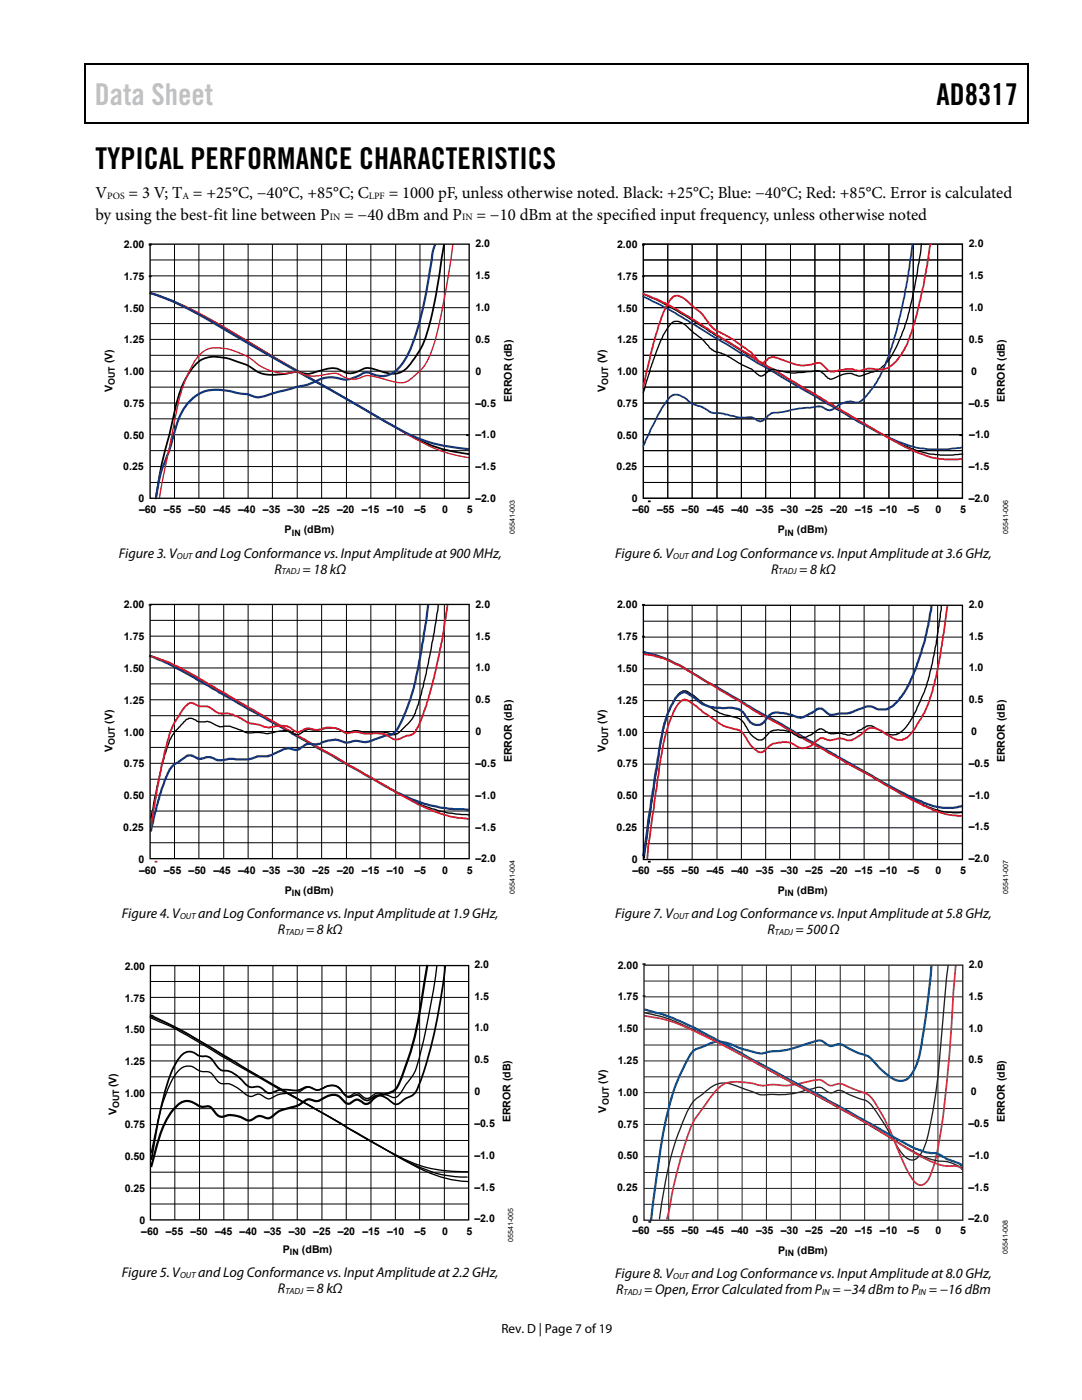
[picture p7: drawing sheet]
<svg xmlns="http://www.w3.org/2000/svg" width="216mm" height="279mm" viewBox="0 0 216 279" stroke-linecap="round" stroke-linejoin="round" font-family="sans-serif">
<path d="M16.9 12.7h.2v1h-.2zM205.1 12.7h.2v1h-.2zM205.1 12.7h.2v.3h-.2zM82.3 24.4h.2v.3h-.2zM205.1 24.4h.2v.3h-.2z" fill="#000"/>
<path d="M16.9 12.8h188.2M17 13.7v11M205.2 13.7v11M205.1 24.5h-188.2" fill="none" stroke="#000" stroke-width=".25"/>
<path d="M29.9 58.5a50.2 50.2 0 0 1 12.3 5.5l26.9 15.6a207.1 207.1 0 0 0 16.1 8.9 28.8 28.8 0 0 0 8.4 2.1M88.6 48.9l-.1 .5a114.5 114.5 0 0 1-3.6 18.1 18.5 18.5 0 0 1-4.2 6.3 4.6 4.6 0 0 1-4.7 .3l-.8-.2a3.6 3.6 0 0 0-3.9 .3 3.5 3.5 0 0 1-3.7-.5 6.5 6.5 0 0 0-4.4 .5 4.2 4.2 0 0 1-3.7 0h-.4a18.4 18.4 0 0 1-6.5 .4l-.7-.2a19.7 19.7 0 0 0-9.1-3.2 5.3 5.3 0 0 0-4.8 2.8 22.2 22.2 0 0 0-3.3 8.8l-.5 2.2a94.9 94.9 0 0 0-2.9 13.1l-.2 1.3M88.8 192.8a95.7 95.7 0 0 1-5.6 24.7 4.2 4.2 0 0 1-2.4 1.8l-.6 .5a1.47 1.47 0 0 1-2.5-.2 2.66 2.66 0 0 0-3.2-.7l-.3 .2a1.39 1.39 0 0 1-2.3-.2 1.31 1.31 0 0 0-1.8 0 1.76 1.76 0 0 1-2-1.3 2.64 2.64 0 0 0-3.8-.3 1.79 1.79 0 0 1-2.2-.2 2.31 2.31 0 0 0-2.2 .4 8.7 8.7 0 0 1-3.4-.1l-1.3 .3a1.87 1.87 0 0 1-2.9-.4 2.09 2.09 0 0 0-2-.3 3.6 3.6 0 0 1-2.2-1.6 4.9 4.9 0 0 0-3.9-1.8l-.9-.8a3.4 3.4 0 0 0-2.4-2h-.7l-.7-.2a2.28 2.28 0 0 0-3.6 .3 24.6 24.6 0 0 0-3.6 9.4l-.9 4.5-1.2 6.7" fill="none" stroke="#000" stroke-width=".35"/>
<g fill="none" stroke="#000" stroke-width=".2">
<path d="M30 58.2h63.6M30 55.1h63.6M30 51.9h63.6M34.8 48.7v50.7M39.7 48.7v50.7M44.6 48.7v50.7M49.5 48.7v50.7M54.4 48.7v50.7M59.3 48.7v50.7M64.2 48.7v50.7M69.1 48.7v50.7M74 48.7v50.7"/>
<path d="M79 48.7v50.7M83.8 48.7v50.7M88.7 48.7v50.7M128.4 48.7h63.6v50.7h-63.6zM128.4 58.2h63.6M128.4 55.1h63.6M128.4 51.9h63.6M133.2 48.7v50.7M138.1 48.7v50.7M143.1 48.7v50.7M147.9 48.7v50.7M152.8 48.7v50.7"/>
<path d="M157.7 48.7v50.7M162.6 48.7v50.7M167.6 48.7v50.7M172.4 48.7v50.7M177.4 48.7v50.7M182.2 48.7v50.7M187.1 48.7v50.7M30 77.3h63.6M30 74.1h63.6M30 70.9h63.6M30 67.7h63.6M30 64.6h63.6"/>
<path d="M30 61.4h63.6M128.4 77.3h63.6M128.4 74.1h63.6M128.4 70.9h63.6M128.4 67.7h63.6M128.4 64.6h63.6M128.4 61.4h63.6M30 96.3h63.6M30 93.1h63.6M30 89.9h63.6M30 86.8h63.6M30 83.6h63.6"/>
<path d="M30 80.4h63.6M128.4 96.3h63.6M128.4 93.1h63.6M128.4 89.9h63.6M128.4 86.8h63.6M128.4 83.6h63.6M128.4 80.4h63.6M30 139.7h63.6M30 136.5h63.6M30 133.3h63.6M30 130.1h63.6M30 127h63.6"/>
<path d="M30 123.8h63.6M34.8 120.6v50.8M39.7 120.6v50.8M44.6 120.6v50.8M49.5 120.6v50.8M54.4 120.6v50.8M59.3 120.6v50.8M64.2 120.6v50.8M69.1 120.6v50.8M74 120.6v50.8M79 120.6v50.8M83.8 120.6v50.8"/>
<path d="M88.7 120.6v50.8M128.4 139.8h63.6M128.4 136.7h63.6M128.4 133.5h63.6M128.4 130.3h63.6M128.4 127.1h63.6M128.4 124h63.6M133.2 120.8v50.7M138.1 120.8v50.7M143.1 120.8v50.7M147.9 120.8v50.7M152.8 120.8v50.7"/>
<path d="M157.7 120.8v50.7M162.6 120.8v50.7M167.6 120.8v50.7M172.4 120.8v50.7M177.4 120.8v50.7M182.2 120.8v50.7M187.1 120.8v50.7M30 158.7h63.6M30 155.5h63.6M30 152.3h63.6M30 149.2h63.6M30 146h63.6"/>
<path d="M30 142.8h63.6M128.4 158.9h63.6M128.4 155.7h63.6M128.4 152.5h63.6M128.4 149.4h63.6M128.4 146.2h63.6M128.4 143h63.6M30 168.2h63.6M30 165h63.6M30 161.9h63.6M128.4 168.4h63.6M128.4 165.2h63.6"/>
<path d="M128.4 162h63.6M30 195.9h63.5M30 199.1h63.5M34.9 192.7v50.8M39.8 192.7v50.8M44.7 192.7v50.8M49.5 192.7v50.8M54.5 192.7v50.8M59.3 192.7v50.8M64.2 192.7v50.8M69.1 192.7v50.8M74 192.7v50.8"/>
<path d="M78.9 192.7v50.8M83.7 192.7v50.8M88.7 192.7v50.8M30 202.2h63.5M30 205.4h63.5M30 208.6h63.5M30 211.7h63.5M30 214.9h63.5M30 218.1h63.5M30 221.3h63.5M30 224.4h63.5M30 227.6h63.5"/>
<path d="M30 230.8h63.5M30 233.9h63.5M30 237.1h63.5M30 240.3h63.5"/>
</g>
<path d="M31.8 59.2a78.7 78.7 0 0 1 17.4 8.8l7 4.1 18.8 10.9a94.7 94.7 0 0 0 12.7 6.9l2.5 .8 3.4 .7M90.4 48.8a149.4 149.4 0 0 1-4.1 20.7 10.8 10.8 0 0 1-5.5 6.8 12.9 12.9 0 0 1-5-.9 4.7 4.7 0 0 0-3.8 0 4.5 4.5 0 0 1-4.5-.8 13.2 13.2 0 0 0-4.4 .4 5.3 5.3 0 0 1-3.3-.7l-1-.1a9.4 9.4 0 0 1-8.7-2.6 12.7 12.7 0 0 0-8.2-2.1 6.1 6.1 0 0 0-3.8 3.8 37.2 37.2 0 0 0-3.5 11.8l-2.8 14.3" fill="none" stroke="#da1429" stroke-width=".26"/>
<path d="M29.9 58.4a79.5 79.5 0 0 1 16.2 8.1l29.1 16.6a41.3 41.3 0 0 0 12.9 5.8l5.5 .8M86.8 48.8l-.6 2.1a84.8 84.8 0 0 1-4.4 18.9 9.5 9.5 0 0 1-4.1 5 5.1 5.1 0 0 1-4-.4 2.22 2.22 0 0 0-2.1 .6 5 5 0 0 1-4.6 .4 7.2 7.2 0 0 0-4.8 1.1l-1 .3-1.9 .4-4.6 1.2a7.3 7.3 0 0 1-3.9 .8 6.6 6.6 0 0 0-3.1-.7l-2.1-.5a7.8 7.8 0 0 0-8 2.4 18.9 18.9 0 0 0-3.4 7.9l-.1 .6a45.1 45.1 0 0 0-2.9 9.7l-.1 .8M30 130.9a58.6 58.6 0 0 1 10.2 5.2l36.7 20.8a32.4 32.4 0 0 0 13.7 4.6l2.9 .1M85.4 121l-.4 3-1.2 7.4a42.8 42.8 0 0 1-4.8 14.5l-.1 .1a1.32 1.32 0 0 1-1.1 .6l-.6 .1-2.2 .8a4.6 4.6 0 0 1-3.9 .3l-.5 .1a3 3 0 0 1-3.1-.2l-.6-.1-1.7 .2a6.1 6.1 0 0 1-3.9 .7l-.7 .4a2.11 2.11 0 0 1-2.7 .5 6.7 6.7 0 0 0-3.5 1.2 6.6 6.6 0 0 1-3 .3l-.1 .1a7.3 7.3 0 0 1-4.7 .4h-1a3.8 3.8 0 0 1-3.4-.2l-.1-.1a2.1 2.1 0 0 0-1.6 .3h-.9l-.4-.1a1.81 1.81 0 0 0-2.6 .1l-.7 .5a5 5 0 0 0-2.8 3.5l-1.2 3.2-1.8 7.1M128.6 130.1a28.2 28.2 0 0 1 9.6 4.3l9.4 5.3 3.3 2.2 5 2.6 20.5 11.8 4 2a23.6 23.6 0 0 0 7.8 2.9h1.9l1.8-.3M185.9 121l-.8 4a43.1 43.1 0 0 1-4.7 13.3l-.8 1a5.2 5.2 0 0 1-2.8 2.3l-1.7-.1a2.92 2.92 0 0 0-3.3-.1l-2.2 .9-2.2 .1a2.39 2.39 0 0 1-3.1-.7 1.19 1.19 0 0 0-1.8 .2l-1 .6a2.75 2.75 0 0 1-3.4 .2l-2.7-.5-1.3 .1-.6 .4-1.1 1.4-.4 .4-.4 .2-1.1-.1a5.3 5.3 0 0 1-2.2-2.5 4.8 4.8 0 0 0-4-.8h-.2a7.6 7.6 0 0 1-4.1-.9l-2.2-1.6a1.57 1.57 0 0 0-1.8-.6 4.8 4.8 0 0 0-2 2.4l-.2 .5a24.1 24.1 0 0 0-2.1 7.4l-3.3 22.2" fill="none" stroke="#16347c" stroke-width=".44"/>
<g fill="none" stroke="#000" stroke-width=".26">
<path d="M30 48.7h63.6v50.7h-63.6zM128.4 48.7h63.6v50.7h-63.6zM128.4 58.7a70.1 70.1 0 0 1 9.8 5.3l14.2 8.8 2 1 12.2 7.4 10.8 6.2a24.1 24.1 0 0 0 9.2 3.3 21.1 21.1 0 0 0 5.4-.1M183.8 48.7l-.8 5.8-1 5.3a36.5 36.5 0 0 1-4.7 12.2l-.2 .1a5.2 5.2 0 0 1-3.6 2.3l-.8 .3a2.65 2.65 0 0 1-2.8-.2 8.5 8.5 0 0 0-3.9 1.1 1.34 1.34 0 0 1-1.4-.7l-1.2-.9-1.7 .2a15.5 15.5 0 0 1-6.9-.4l-.9-.1-.6 .3-.4 .4a1.12 1.12 0 0 1-1.5 .5l-1.4-1.3-2.1-.8a15.8 15.8 0 0 0-5.2-2.7l-.9-.5a16.6 16.6 0 0 0-3.8-3.5 5.7 5.7 0 0 0-2.6-2h-.8a3.3 3.3 0 0 0-1.7 1.9 56.2 56.2 0 0 0-4.1 10.7l-.4 1.6M30 120.6h63.6v50.8h-63.6zM30 130.9a54.7 54.7 0 0 1 11.2 5.5l35.7 20.4a53.7 53.7 0 0 0 9.3 4.6l3.4 .9 3.9 .3M87.4 120.9l-.8 5.4-1.5 7.6a52.1 52.1 0 0 1-2.5 9l-.9 1.2-2.2 2.2a1.37 1.37 0 0 1-1.4 .2l-1.6-.4-2.2 .1a4.1 4.1 0 0 1-2.5-.3 3.1 3.1 0 0 0-2 .2 3.1 3.1 0 0 1-2.3-.6l-.3-.1a10.1 10.1 0 0 0-4 .3h-.5a2.7 2.7 0 0 0-2.8 .7 1.34 1.34 0 0 1-1.6-.1 3.8 3.8 0 0 0-2.9-.3h-.2a4.4 4.4 0 0 1-3.5 .2h-.3a4.7 4.7 0 0 1-3.6-.6h-.2a5.8 5.8 0 0 0-3.8-.6l-.6-.2a3.3 3.3 0 0 0-2-.8l-1.6 .1-.4-.2a1.63 1.63 0 0 0-2.5 .2l-2.1 2.3a12.6 12.6 0 0 0-1.8 4.6l-1.5 6.1-1.2 6.2M128.4 120.8h63.6v50.7h-63.6zM128.4 130.2l.9 .2a30.3 30.3 0 0 1 9.9 4.5l8.4 4.9 3.9 2.5 4.4 2.4 23 13.2 2.5 1.3 4.8 2.2a13.3 13.3 0 0 0 5 .8M187.8 121l-1 7.4-.5 2.5a36.4 36.4 0 0 1-5.6 14.3 3.2 3.2 0 0 1-4.7 .8l-1-.5a2.04 2.04 0 0 0-2.9 0l-.8 .3a3 3 0 0 1-3.5 .5l-.8 .1a2.65 2.65 0 0 1-2.5-.7 1.21 1.21 0 0 0-1.8 .3l-.8 .6a3.9 3.9 0 0 1-2.2 .6 9.5 9.5 0 0 0-3.6-1.5h-.2a2.79 2.79 0 0 0-3.1 1.3l-.8 .7h-.7a5.6 5.6 0 0 1-2.7-3.1 2.95 2.95 0 0 0-2.5-1.6l-1.4-.3a8.2 8.2 0 0 1-3.1-1.6l-1.5-.8-1.7-1.5-1.3-.8-.9-.1a5.6 5.6 0 0 0-2.2 2.7v.3a28.2 28.2 0 0 0-2.3 8.2l-2.4 15.8-.7 6.3M192 162.1l-.7 .1M30 192.7h63.5v50.8h-63.5z"/>
<path d="M87.2 192.8a151.4 151.4 0 0 1-4.2 20.5l-.5 1.2-2 2.8a3.1 3.1 0 0 1-1.9 1.8l-.4-.1a7.9 7.9 0 0 0-3-.8l-.8 .4a1.38 1.38 0 0 1-2.3 0 1.2 1.2 0 0 0-2 0 1 1 0 0 1-1.5-.4 2.58 2.58 0 0 0-4-1.1 1.72 1.72 0 0 1-2.3 0 2.33 2.33 0 0 0-2.4 .7l-.8 .3-1.1 .1a6.3 6.3 0 0 0-3.9 1 1.47 1.47 0 0 1-1.6-.4 1.42 1.42 0 0 0-2-.1 2.36 2.36 0 0 1-2.3-1 4.8 4.8 0 0 0-3.9-1.4 5 5 0 0 1-2-2 2.15 2.15 0 0 0-1.9-.4l-.8-.3a2.74 2.74 0 0 0-4.4 .5 31.7 31.7 0 0 0-4.2 12l-.8 3.9M30 202.8a87.9 87.9 0 0 1 15 8.2l8.7 5 14 8 1.6 1 10.9 6.3a25.1 25.1 0 0 0 13 3.6M30 203.1a91.7 91.7 0 0 1 14.5 7.8l23.4 13.3a124.4 124.4 0 0 0 15 8.1 28.8 28.8 0 0 0 10.5 1.5M30 202.6a166.1 166.1 0 0 1 18.8 10.5l29 16.8a40.3 40.3 0 0 0 12.6 5.6l2.9 .3M30.3 202.7h.1"/>
</g>
<path d="M128.4 58.7a46.2 46.2 0 0 1 9.8 5l13.2 8.4 3 1.6 17.6 10.6a98.2 98.2 0 0 0 11.2 6.1l.5 .2a13.8 13.8 0 0 0 5.4 1.1l2.8-.1M185.7 48.8l-.7 4.2a98.6 98.6 0 0 1-3.1 13.2 13.8 13.8 0 0 1-4 6.7 4.4 4.4 0 0 1-3.9 .7h-.9l-.6 .1a2.57 2.57 0 0 1-2.5-.1h-1.1l-2.4 .6h-.8l-.6-.4-.7-.8a1.66 1.66 0 0 0-2.2-.3 8.1 8.1 0 0 1-5.8-.8l-.6-.2a2.92 2.92 0 0 0-2-.3l-.5 .1-.2 .3a1.9 1.9 0 0 1-1.4 .6 16.5 16.5 0 0 0-4.7-4.1l-1.5-1-2.7-1.4-1.2-1.2a9.6 9.6 0 0 0-3.6-3.7 4.3 4.3 0 0 0-3.3-2 5.1 5.1 0 0 0-2.2 3l-1.1 3-1 3.4-2 8.8M30 130.9a36.5 36.5 0 0 1 9.8 4.5l18.5 10.9 8.9 4.9 10.2 6a50.7 50.7 0 0 0 11.3 5.4l2.9 .7 1.9 .1M89.3 120.7l-1 6.8-.7 3.3-1 4.3-1.3 4.9a25.2 25.2 0 0 1-2.5 6.1l-.6 .5-1.6 .4a2.33 2.33 0 0 1-3.2-.1l-.1-.1a5.1 5.1 0 0 0-3-.4h-1.7a4.5 4.5 0 0 0-3.2-.1h-.5a4.6 4.6 0 0 0-4.9-.7 5 5 0 0 1-2.6-.2l-.8 .2a1.67 1.67 0 0 1-1.7 .3l-1-.7-.8-.3a8.1 8.1 0 0 0-3.2 .2 3.8 3.8 0 0 1-2.4-.5h-.2a7.1 7.1 0 0 1-3.7-1.5l-1.3-.5-1.1-.2a2.65 2.65 0 0 1-2.3-.5l-1.3-.8-1.7-.1-.5-.2a1.85 1.85 0 0 0-1.8-.4l-.4 .4a17.2 17.2 0 0 0-4.1 8.6l-1.2 5.1-1.8 10.5M128.6 130.6l1.8 .3a25.7 25.7 0 0 1 7.8 3.5l8.8 5.3a83.7 83.7 0 0 0 8.9 5.1l4.8 2.9 13.3 7.3a75.2 75.2 0 0 0 13.7 7.2l1 .3 2.5 .3M189 121.1l-1.3 9a52.5 52.5 0 0 1-3.3 12.2l-1.4 2.2a4.9 4.9 0 0 1-2.9 3.1 3.5 3.5 0 0 1-2.9-.9l-.3-.1a4.5 4.5 0 0 0-3.7-1.2l-.2 .2a9.3 9.3 0 0 1-3.4 2.2h-.6a2.72 2.72 0 0 0-2.3-.2h-.3a2.71 2.71 0 0 1-2.1-.3h-.6l-.4 .3a4.9 4.9 0 0 1-3.3 1.8l-.1-.2a2.45 2.45 0 0 1-1.6-.7 5.7 5.7 0 0 0-4.6 .2l-.9 .9a1.23 1.23 0 0 1-2.1 0 8.4 8.4 0 0 1-2.3-3 3.3 3.3 0 0 0-2.2-1.2l-.4-.1a7.4 7.4 0 0 1-3.6-1.9l-2.1-1.4-1.1-1-1.6-1.2h-.2a.95 .95 0 0 0-1.4 .2 13.6 13.6 0 0 0-2.6 5.2l-.8 3.2-.8 4.6-2.3 15.8-.1 2.4M191.3 162.8h.5" fill="none" stroke="#da1429" stroke-width=".35"/>
<path d="M85.2 192.8l-.1 .8a159.6 159.6 0 0 1-3 15.6l-.9 2.9a21.2 21.2 0 0 1-2.3 5.3 8.1 8.1 0 0 1-3.5 1.3l-1 .7a1.39 1.39 0 0 1-2.5 .3 1.3 1.3 0 0 0-1.8 .3 1.05 1.05 0 0 1-1.7-.4 2.46 2.46 0 0 0-3.7-.5l-.4 .2a2.06 2.06 0 0 1-2.4 .1 3.8 3.8 0 0 0-2.3 1.1l-1.5 .5a6.2 6.2 0 0 0-4 2 2.16 2.16 0 0 1-2-.2 2.52 2.52 0 0 0-2 .7 2.95 2.95 0 0 1-2.1-.6 4.8 4.8 0 0 0-3.6 0 2.85 2.85 0 0 1-2.1-1.7 1.51 1.51 0 0 0-1.8-.3l-.7-.1a4 4 0 0 0-3.2-1 7.9 7.9 0 0 0-3.8 4.5 55.7 55.7 0 0 0-2.6 8.4" fill="none" stroke="#000" stroke-width=".44"/>
<path d="M128.4 59.2l6.3 3.3 13.2 8.1 18.2 10.5a106.2 106.2 0 0 0 13.2 7.1l1.5 .5a13.4 13.4 0 0 0 4.5 1h3.8l2.7-.4M182.1 48.8l-.8 5.9-.8 4.5-2.1 8.7a33.5 33.5 0 0 1-4.2 9.4 10.5 10.5 0 0 1-2.8 3h-.8a3.5 3.5 0 0 0-3.5 .7l-.2 .2a1.73 1.73 0 0 1-2.6 .1h-.2a1.78 1.78 0 0 0-1.8 0 28.7 28.7 0 0 0-6.5 1l-1.9 .1-1 .9a1.37 1.37 0 0 1-2.3 .2l-.6-.3a12 12 0 0 1-5.7-.7l-1.9-.1-.8-.2-.2-.2a4.1 4.1 0 0 0-2.2-1l-.9-.3-1.9-1.4-1.2-.5h-1l-.7 .7a22.1 22.1 0 0 0-3.2 5.3l-1.9 4.2" fill="none" stroke="#16347c" stroke-width=".35"/>
<g fill="none" stroke="#231f20" stroke-width=".2">
<path d="M128.5 198.9h63.6M128.5 195.8h63.6M133.4 192.6v50.9M138.3 192.6v50.9M143.2 192.6v50.9M148.1 192.6v50.9M152.9 192.6v50.9M157.9 192.6v50.9M162.7 192.6v50.9M167.7 192.6v50.9M172.5 192.6v50.9M177.4 192.6v50.9"/>
<path d="M182.3 192.6v50.9M187.2 192.6v50.9M128.5 218.1h63.6M128.5 214.9h63.6M128.5 211.7h63.6M128.5 208.6h63.6M128.5 205.4h63.6M128.5 202.1h63.6M128.5 237.2h63.6M128.5 234h63.6M128.5 230.8h63.6M128.5 227.6h63.6"/>
<path d="M128.5 224.4h63.6M128.5 221.2h63.6M128.5 240.3h63.6"/>
</g>
<path d="M128.5 192.6h63.6v50.9h-63.6zM189.2 192.7l-1 10.1a156 156 0 0 1-2.9 23.1 10 10 0 0 1-2.2 5.1 1.73 1.73 0 0 1-2.7-.4l-.9-1.1-1.1-1.8a41.7 41.7 0 0 0-5.1-7.8l-.6-.3-1.5-.5-2.4-1a2.04 2.04 0 0 0-2.6 0 2.39 2.39 0 0 1-2.1-.9 3.2 3.2 0 0 0-2.3 .2h-.4a20.2 20.2 0 0 1-7.9 1 6.9 6.9 0 0 1-4.1-.8l-1.3-.4a6.8 6.8 0 0 0-5.3-.7l-2.1 1.4a9.9 9.9 0 0 0-3.3 3.4 61.9 61.9 0 0 0-5.5 19.7l-.3 2.2M128.7 202.1a33.6 33.6 0 0 1 10.9 4l31.6 17.1 8.9 5.3a19.5 19.5 0 0 0 7.1 3.2 8.5 8.5 0 0 1 4.8 1.3" fill="none" stroke="#231f20" stroke-width=".26"/>
<path d="M185.8 193l-.6 6.3-1.1 7.8a14.7 14.7 0 0 1-2.6 7.8 2.69 2.69 0 0 1-3.9 0l-2.3-2a6.7 6.7 0 0 0-2.7-2.4l-2.5-.9a7.5 7.5 0 0 0-2.8-1.2l-.4 .1a1.69 1.69 0 0 1-2.3-.4 1.93 1.93 0 0 0-2.3-.2 30.1 30.1 0 0 1-7.7 1.9l-1.1 .1a4.2 4.2 0 0 1-3.4 0l-2.5-.7a9 9 0 0 0-4.9-1.3l-1.8 .7a6.3 6.3 0 0 0-3 1.7 41.9 41.9 0 0 0-5.4 15l-1.6 10.1-1 8M128.8 201.5l3.3 .9 2.7 1.1a48.3 48.3 0 0 1 7.4 3.6l15.2 8.3 7.3 3.8 .4 .4 9.2 5a64.9 64.9 0 0 0 9.2 4.9 9 9 0 0 0 3.4 .7l.3 .1a13 13 0 0 0 4.1 1.9l.5 .2v.2" fill="none" stroke="#005b95" stroke-width=".44"/>
<path d="M190.7 192.8l-.6 7.3a239.4 239.4 0 0 1-3.1 29.9 16.9 16.9 0 0 1-2.1 5.9 1.56 1.56 0 0 1-2.7-.4 58.9 58.9 0 0 1-4.7-10l-1.9-3.7a10 10 0 0 0-2.7-3.5l-3.6-1.4a2.73 2.73 0 0 0-3.1-.3 3.2 3.2 0 0 1-2.2-1l-.4-.1-1.6 .2a18.1 18.1 0 0 1-8.1 .8 6.5 6.5 0 0 1-4.1-.4h-.5a8.4 8.4 0 0 0-5.2 .5 18.3 18.3 0 0 0-3.9 4.6l-.6 .8a16.7 16.7 0 0 0-2.9 6.3 105.9 105.9 0 0 0-3.4 14.1l-.2 .8M128.7 202.7a29.8 29.8 0 0 1 11.1 3.7l7 3.5 14.4 7.8a238.6 238.6 0 0 1 20.9 12.2 16.7 16.7 0 0 0 6.9 2.8 3.3 3.3 0 0 1 2.9 .6" fill="none" stroke="#d3374a" stroke-width=".35"/>
<text font-size="6" fill="#c0c0c0" x="18.9" y="21">Data Sheet</text>
<g font-size="6">
<text x="186.9" y="21">AD8317</text>
<text x="19" y="33.6">TYPICAL PERFORMANCE CHARACTERISTICS</text>
</g>
<g font-size="3.3">
<text x="19" y="39.5">V</text>
<text x="25.7" y="39.5">= 3 V; T = +25°C, −40°C, +85°C; C</text>
<text x="77.6" y="39.5">= 1000 pF, unless otherwise noted. Black: +25°C; Blue: −40°C; Red: +85°C. Error is calculated</text>
<text x="19" y="43.8">by using the best-fit line between P</text>
<text x="68.7" y="43.8">= −40 dBm and P</text>
<text x="95.1" y="43.8">= −10 dBm at the specif</text>
<text x="125.9" y="43.8">ied input frequency, unless otherwise noted</text>
</g>
<g font-size="2.8">
<text x="23.7" y="111.3">Figure 3. V</text>
<text x="38.9" y="111.3">and Log Conformance vs. Input Amplitude at 900 MHz,</text>
<text x="122.7" y="111.3">Figure 6. V</text>
<text x="138" y="111.3">and Log Conformance vs. Input Amplitude at 3.6 GHz,</text>
<text x="54.8" y="114.5">R</text>
<text x="60.4" y="114.5">= 18 kΩ</text>
<text x="153.9" y="114.5">R</text>
<text x="159.5" y="114.5">= 8 kΩ</text>
<text x="24.3" y="183.2">Figure 4. V</text>
<text x="39.5" y="183.2">and Log Conformance vs. Input Amplitude at 1.9 GHz,</text>
<text x="122.7" y="183.2">Figure 7. V</text>
<text x="138" y="183.2">and Log Conformance vs. Input Amplitude at 5.8 GHz,</text>
<text x="55.5" y="186.4">R</text>
<text x="61.1" y="186.4">= 8 kΩ</text>
<text x="153.1" y="186.4">R</text>
<text x="158.8" y="186.4">= 500 Ω</text>
<text x="24.3" y="254.9">Figure 5. V</text>
<text x="39.5" y="254.9">and Log Conformance vs. Input Amplitude at 2.2 GHz,</text>
<text x="122.7" y="255.1">Figure 8. V</text>
<text x="138" y="255.1">and Log Conformance vs. Input Amplitude at 8.0 GHz,</text>
<text x="55.5" y="258">R</text>
<text x="61.1" y="258">= 8 kΩ</text>
<text x="122.9" y="258.3">R</text>
<text x="128.5" y="258.3">= Open, Error Calculated from P</text>
<text x="166.1" y="258.3">= −34 dBm to P</text>
<text x="185.3" y="258.3">= −16 dBm</text>
</g>
<text font-size="2.6" x="100.1" y="266">Rev. D | Page 7 of 19</text>
<g font-size="2.1">
<text x="24.7" y="49.5">2.00</text>
<text x="94.9" y="49.4">2.0</text>
<text x="123.1" y="49.5">2.00</text>
<text x="193.3" y="49.4">2.0</text>
<text x="24.7" y="55.9">1.75</text>
<text x="94.9" y="55.7">1.5</text>
<text x="123.1" y="55.9">1.75</text>
<text x="193.3" y="55.7">1.5</text>
<text x="24.7" y="62.2">1.50</text>
<text x="94.9" y="62.1">1.0</text>
<text x="123.1" y="62.2">1.50</text>
<text x="193.3" y="62.1">1.0</text>
<text x="24.7" y="68.5">1.25</text>
<text x="94.9" y="68.4">0.5</text>
<text x="123.1" y="68.5">1.25</text>
<text x="193.3" y="68.4">0.5</text>
<text x="22.4" y="72.5" transform="rotate(-90 22.4 72.5)">(V)</text>
<text x="24.7" y="74.9">1.00</text>
<text x="94.9" y="74.8">0</text>
<text x="120.8" y="72.5" transform="rotate(-90 120.8 72.5)">(V)</text>
<text x="123.1" y="74.9">1.00</text>
<text x="193.8" y="74.8">0</text>
<text x="22.4" y="78.2" transform="rotate(-90 22.4 78.2)">V</text>
<text x="24.7" y="81.2">0.75</text>
<text x="94.9" y="81.1">–0.5</text>
<text x="102.1" y="80.2" transform="rotate(-90 102.1 80.2)">ERROR (dB)</text>
<text x="120.8" y="78.2" transform="rotate(-90 120.8 78.2)">V</text>
<text x="123.1" y="81.2">0.75</text>
<text x="193.3" y="81.1">–0.5</text>
<text x="200.5" y="80.2" transform="rotate(-90 200.5 80.2)">ERROR (dB)</text>
<text x="24.7" y="87.6">0.50</text>
<text x="94.9" y="87.5">–1.0</text>
<text x="123.1" y="87.6">0.50</text>
<text x="193.4" y="87.5">–1.0</text>
<text x="24.6" y="93.9">0.25</text>
<text x="94.9" y="93.8">–1.5</text>
<text x="123" y="93.9">0.25</text>
<text x="193.3" y="93.8">–1.5</text>
<text x="27.7" y="100.2">0</text>
<text x="94.9" y="100.2">–2.0</text>
<text x="126.1" y="100.2">0</text>
<text x="193.3" y="100.2">–2.0</text>
<text x="27.7" y="102.4">–60 –55 –50 –45 –40 –35 –30 –25 –20 –15 –10</text>
<text x="56.8" y="106.4">P</text>
<text x="60.6" y="106.4">(dBm)</text>
<text x="82.7" y="102.4">–5</text>
<text x="88.2" y="102.4">0</text>
<text x="93.2" y="102.4">5</text>
<text x="126.2" y="102.4">–60 –55 –50 –45 –40 –35 –30 –25 –20 –15 –10</text>
<text x="155.2" y="106.4">P</text>
<text x="159" y="106.4">(dBm)</text>
<text x="181.1" y="102.4">–5</text>
<text x="186.6" y="102.4">0</text>
<text x="191.6" y="102.4">5</text>
<text x="24.7" y="121.4">2.00</text>
<text x="94.9" y="121.3">2.0</text>
<text x="123.1" y="121.4">2.00</text>
<text x="193.3" y="121.3">2.0</text>
<text x="24.7" y="127.8">1.75</text>
<text x="94.9" y="127.6">1.5</text>
<text x="123.1" y="127.8">1.75</text>
<text x="193.3" y="127.6">1.5</text>
<text x="24.7" y="134.1">1.50</text>
<text x="94.9" y="134">1.0</text>
<text x="123.1" y="134.1">1.50</text>
<text x="193.3" y="134">1.0</text>
<text x="24.7" y="140.4">1.25</text>
<text x="94.9" y="140.3">0.5</text>
<text x="123.1" y="140.4">1.25</text>
<text x="193.3" y="140.3">0.5</text>
<text x="22.4" y="144.4" transform="rotate(-90 22.4 144.4)">(V)</text>
<text x="24.7" y="146.8">1.00</text>
<text x="94.9" y="146.7">0</text>
<text x="120.8" y="144.4" transform="rotate(-90 120.8 144.4)">(V)</text>
<text x="123.1" y="146.8">1.00</text>
<text x="193.8" y="146.7">0</text>
<text x="22.4" y="150.2" transform="rotate(-90 22.4 150.2)">V</text>
<text x="24.7" y="153.1">0.75</text>
<text x="94.9" y="153">–0.5</text>
<text x="102.1" y="152.1" transform="rotate(-90 102.1 152.1)">ERROR (dB)</text>
<text x="120.8" y="150.2" transform="rotate(-90 120.8 150.2)">V</text>
<text x="123.1" y="153.1">0.75</text>
<text x="193.3" y="153">–0.5</text>
<text x="200.5" y="152.1" transform="rotate(-90 200.5 152.1)">ERROR (dB)</text>
<text x="24.7" y="159.5">0.50</text>
<text x="94.9" y="159.4">–1.0</text>
<text x="123.1" y="159.5">0.50</text>
<text x="193.4" y="159.4">–1.0</text>
<text x="24.6" y="165.8">0.25</text>
<text x="94.9" y="165.8">–1.5</text>
<text x="123" y="165.8">0.25</text>
<text x="193.3" y="165.7">–1.5</text>
<text x="27.7" y="172.2">0</text>
<text x="94.9" y="172.1">–2.0</text>
<text x="126.1" y="172.2">0</text>
<text x="193.3" y="172.1">–2.0</text>
<text x="27.7" y="174.3">–60 –55 –50 –45 –40 –35 –30 –25 –20 –15 –10</text>
<text x="56.9" y="178.3">P</text>
<text x="60.5" y="178.3">(dBm)</text>
<text x="82.7" y="174.3">–5</text>
<text x="88.2" y="174.3">0</text>
<text x="93.2" y="174.3">5</text>
<text x="126.2" y="174.3">–60 –55 –50 –45 –40 –35 –30 –25 –20 –15 –10</text>
<text x="155.2" y="178.3">P</text>
<text x="159" y="178.3">(dBm)</text>
<text x="181.1" y="174.3">–5</text>
<text x="186.6" y="174.3">0</text>
<text x="191.6" y="174.3">5</text>
<text x="24.9" y="193.6">2.00</text>
<text x="94.7" y="193.1">2.0</text>
<text x="123.3" y="193.3">2.00</text>
<text x="193.3" y="193.2">2.0</text>
<text x="24.9" y="199.9">1.75</text>
<text x="94.7" y="199.5">1.5</text>
<text x="123.3" y="199.7">1.75</text>
<text x="193.3" y="199.5">1.5</text>
<text x="24.9" y="206.2">1.50</text>
<text x="94.7" y="205.8">1.0</text>
<text x="123.3" y="206">1.50</text>
<text x="193.3" y="205.9">1.0</text>
<text x="24.9" y="212.6">1.25</text>
<text x="94.7" y="212.2">0.5</text>
<text x="123.3" y="212.3">1.25</text>
<text x="193.3" y="212.2">0.5</text>
<text x="23.2" y="217" transform="rotate(-90 23.2 217)">(V)</text>
<text x="24.9" y="218.9">1.00</text>
<text x="94.7" y="218.6">0</text>
<text x="121" y="216.3" transform="rotate(-90 121 216.3)">(V)</text>
<text x="123.3" y="218.7">1.00</text>
<text x="193.7" y="218.6">0</text>
<text x="23.2" y="222.6" transform="rotate(-90 23.2 222.6)">V</text>
<text x="24.9" y="225.2">0.75</text>
<text x="94.7" y="224.9">–0.5</text>
<text x="101.9" y="224" transform="rotate(-90 101.9 224)">ERROR (dB)</text>
<text x="121" y="222" transform="rotate(-90 121 222)">V</text>
<text x="123.3" y="225">0.75</text>
<text x="193.3" y="224.9">–0.5</text>
<text x="200.5" y="224" transform="rotate(-90 200.5 224)">ERROR (dB)</text>
<text x="24.9" y="231.5">0.50</text>
<text x="94.7" y="231.3">–1.0</text>
<text x="123.3" y="231.4">0.50</text>
<text x="193.4" y="231.3">–1.0</text>
<text x="24.9" y="237.9">0.25</text>
<text x="94.7" y="237.6">–1.5</text>
<text x="123.1" y="237.7">0.25</text>
<text x="193.3" y="237.6">–1.5</text>
<text x="27.8" y="244.2">0</text>
<text x="94.7" y="244">–2.0</text>
<text x="126.2" y="244.1">0</text>
<text x="193.3" y="244">–2.0</text>
<text x="28.2" y="246.5">–60 –55 –50 –45 –40 –35 –30 –25 –20 –15 –10</text>
<text x="56.5" y="250">P</text>
<text x="60.2" y="250">(dBm)</text>
<text x="82.7" y="246.5">–5</text>
<text x="88.2" y="246.5">0</text>
<text x="93.1" y="246.5">5</text>
<text x="126.2" y="246.2">–60 –55</text>
<text x="136.1" y="246.2">–50 –45</text>
<text x="145.9" y="246.2">–40 –35 –30 –25 –20 –15 –10</text>
<text x="155.3" y="250.2">P</text>
<text x="159.1" y="250.2">(dBm)</text>
<text x="181.1" y="246.2">–5</text>
<text x="186.6" y="246.2">0</text>
<text x="191.6" y="246.2">5</text>
</g>
<g font-size="1.9">
<text x="21.4" y="39.7">POS</text>
<text x="36.4" y="39.7">A</text>
<text x="73.6" y="39.7">LPF</text>
<text x="65.8" y="44">IN</text>
<text x="92.2" y="44">IN</text>
</g>
<g font-size="1.8">
<text x="22.9" y="76.8" transform="rotate(-90 22.9 76.8)">OUT</text>
<text x="121.4" y="76.8" transform="rotate(-90 121.4 76.8)">OUT</text>
<text x="58.2" y="106.9">IN</text>
<text x="156.6" y="106.9">IN</text>
<text x="35.3" y="111.5">OUT</text>
<text x="134.3" y="111.5">OUT</text>
<text x="56.2" y="114.6">TADJ</text>
<text x="155.4" y="114.6">TADJ</text>
<text x="22.9" y="148.7" transform="rotate(-90 22.9 148.7)">OUT</text>
<text x="121.4" y="148.7" transform="rotate(-90 121.4 148.7)">OUT</text>
<text x="58.3" y="178.9">IN</text>
<text x="156.6" y="178.9">IN</text>
<text x="35.9" y="183.4">OUT</text>
<text x="134.3" y="183.4">OUT</text>
<text x="56.9" y="186.5">TADJ</text>
<text x="154.6" y="186.5">TADJ</text>
<text x="23.8" y="221.2" transform="rotate(-90 23.8 221.2)">OUT</text>
<text x="121.5" y="220.6" transform="rotate(-90 121.5 220.6)">OUT</text>
<text x="57.8" y="250.5">IN</text>
<text x="156.7" y="250.7">IN</text>
<text x="35.9" y="255">OUT</text>
<text x="134.3" y="255.3">OUT</text>
<text x="56.9" y="258.2">TADJ</text>
<text x="124.4" y="258.5">TADJ</text>
<text x="164" y="258.5">IN</text>
<text x="183.3" y="258.5">IN</text>
</g>
<g font-size="1.4">
<text x="102.7" y="106.5" transform="rotate(-90 102.7 106.5)">05541-003</text>
<text x="201.2" y="106.5" transform="rotate(-90 201.2 106.5)">05541-006</text>
<text x="102.7" y="178.4" transform="rotate(-90 102.7 178.4)">05541-004</text>
<text x="201.2" y="178.4" transform="rotate(-90 201.2 178.4)">05541-007</text>
<text x="102.4" y="247.8" transform="rotate(-90 102.4 247.8)">05541-005</text>
<text x="201.1" y="250.3" transform="rotate(-90 201.1 250.3)">05541-008</text>
</g>
</svg>
